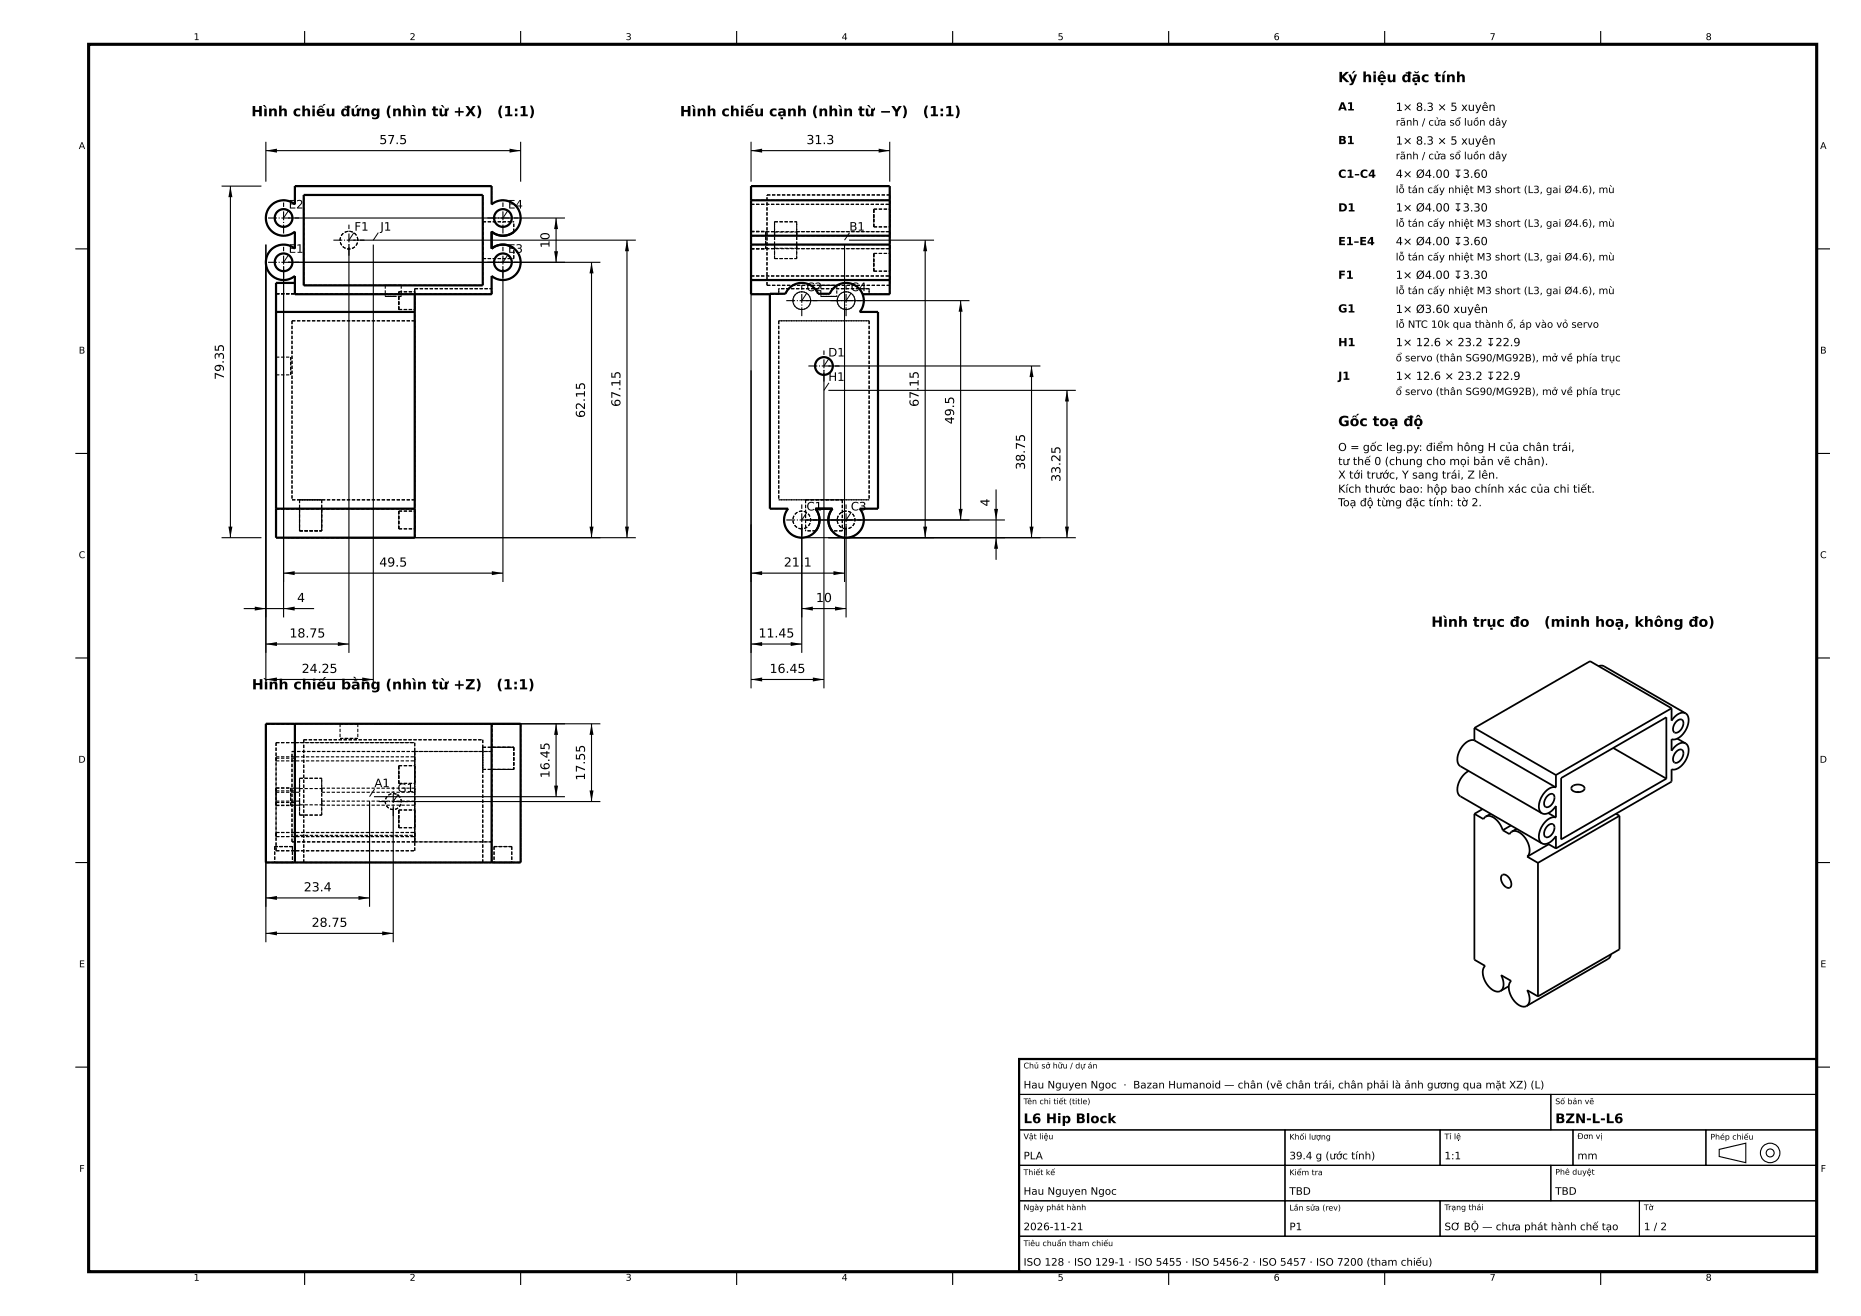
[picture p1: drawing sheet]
<svg xmlns="http://www.w3.org/2000/svg" width="420mm" height="297mm" viewBox="0 0 420 297" stroke-linecap="round" stroke-linejoin="round" font-family="sans-serif">
<g fill="#000">
<path d="M60 34l2.5-.5v1zM115 33.5l2.5 .5-2.5 .5zM169.5 34l2.5-.5v1zM198.3 33.5l2.5 .5-2.5 .5zM52 42l.5 2.5h-1zM125.1 56.7h.8l-.4 2.5zM125.5 49.2l.4 2.5h-.8zM133.5 59.2l.4 2.5h-.9zM141.5 54.2l.5 2.5h-.9zM208.8 54.2l.4 2.5h-.8zM216.8 67.8l.5 2.6h-1zM232.8 82.6l.4 2.5h-.8z"/>
<path d="M240.8 88.1l.5 2.5h-1zM216.3 114.9h1l-.5 2.5zM224.4 114.9h.9l-.5 2.5zM51.5 118.9h1l-.5 2.5zM57.5 136.9l2.5 .5-2.5 .4zM64 129.4l2.5-.5v.9zM64 137.4l2.5-.5v.9zM111 128.9l2.5 .5-2.5 .4zM133 118.9h.9l-.4 2.5zM141.1 118.9h.9l-.5 2.5zM169.5 129.4l2.5-.5v.9zM181 137.4l2.4-.5v.9z"/>
<path d="M188.1 128.9l2.5 .5-2.5 .4zM188.4 136.9l2.5 .5-2.5 .4zM208.4 118.9h.8l-.4 2.5zM224.8 121.4l.5 2.4h-.9zM232.4 118.9h.8l-.4 2.5zM240.3 118.9h1l-.5 2.5zM60 145.3l2.5-.4v.9zM60 153.4l2.5-.5v.9zM76.3 144.9l2.5 .4-2.5 .5zM81.8 152.9l2.4 .5-2.4 .4zM169.5 145.3l2.5-.4v.9zM169.5 153.4l2.5-.5v.9z"/>
<path d="M178.5 144.9l2.5 .4-2.5 .5zM183.4 152.9l2.5 .5-2.5 .4zM125.5 163.3l.4 2.5h-.8zM125.1 177.3h.8l-.4 2.5zM133.5 163.3l.4 2.5h-.9zM133 178.4h.9l-.4 2.5zM60 202.7l2.5-.5v.9zM60 210.7l2.5-.5v.9zM80.9 202.2l2.5 .5-2.5 .4zM86.3 210.2l2.4 .5-2.4 .4z"/>
</g>
<path d="M20 10h390v277h-390z" fill="none" stroke="#000" stroke-width=".7" stroke-linecap="butt"/>
<g fill="none" stroke="#000" stroke-width=".5">
<path d="M68.5 44h40.5v20.4h-40.5zM110.9 52.3a4 4 0 0 0 5.5-.4 4 4 0 0 0 0-5.4 4 4 0 0 0-5.5-.4v-4.1h-44.3v4.1a4 4 0 0 0-5.5 .4 4 4 0 0 0 0 5.4 4 4 0 0 0 5.5 .4v3.8a4 4 0 0 0-5.5 .4 4 4 0 0 0 0 5.4 4 4 0 0 0 5.5 .4v4.1h44.3v-4.1a4 4 0 0 0 5.5-.4 4 4 0 0 0 0-5.4 4 4 0 0 0-5.5-.4M110.9 52.3a4 4 0 0 0 5 .1M110.9 52.3v3.8M115.9 56a4 4 0 0 0-5 .1M169.5 55.2v8M169.5 45.2v8M169.5 45.2v-3.2h31.3v3.2M169.5 53.2v2M169.5 55.2h31.3M169.5 53.2h31.3M169.5 45.2h31.3"/>
<path d="M200.8 55.2v8M200.8 45.2v8M200.8 53.2v2M62.3 70.4v44.4M62.3 70.4h31.3M66.6 63.9h-4.3v6.5M93.6 66.4v4M93.6 70.4v44.4M169.5 63.2v3.2h4.2M169.5 63.2h31.3M200.8 63.2v3.2h-6.1M62.3 114.8v6.6h31.3v-6.6"/>
<path d="M62.3 114.8h31.3M184 114.8a4 4 0 0 1 .1 5M184 114.8a4 4 0 0 1-.3 5.5 4 4 0 0 1-5.5 0 4 4 0 0 1-.3-5.5h-4.2v-48.5h3.6a4 4 0 0 1 3.7-2.4 4 4 0 0 1 3.6 2.4h2.7a4 4 0 0 1 5.7-1.9 4 4 0 0 1 1 6h4.2v44.4h-4.2a4 4 0 0 1-.3 5.5 4 4 0 0 1-5.5 0 4 4 0 0 1-.3-5.5M184 114.8h3.9M187.9 114.8a4 4 0 0 0-.1 5M66.6 163.3h-6.6v31.4h6.6M66.6 163.3v31.4M66.6 163.3h44.3M110.9 163.3h6.6v31.4h-6.6M110.9 163.3v31.4M66.6 194.7h44.3M230 239h180v48h-180z"/>
<circle cx="64" cy="49.2" r="2"/>
<circle cx="64" cy="59.2" r="2"/>
<circle cx="113.5" cy="49.2" r="2"/>
<circle cx="113.5" cy="59.2" r="2"/>
<circle cx="185.9" cy="82.6" r="2"/>
</g>
<g fill="none" stroke="#000" stroke-width=".25">
<path d="M68.8 7v3M117.5 7v3M166.3 7v3M215 7v3M263.8 7v3M312.5 7v3M361.2 7v3M60 32v9M60 34h57.5M117.5 32v9M169.5 34h31.3M169.5 32v9"/>
<path d="M200.8 32v9M17 56.2h3M50 42h9M52 42v79.4M60 55.2v100.2M65 59.2h70.5M65 49.2h62.5M78.8 55.2v92.2M79.7 54.2h63.8M84.2 55.2v100.2M125.5 49.2v10M133.5 59.2v62.2"/>
<path d="M141.5 54.2v67.2M169.5 55.2v100.2M190.6 55.2v76.2M191.6 54.2h19.2M208.8 54.2v67.2M410 56.2h3M64 60.2v79.1M113.5 60.2v71.2M182 67.8h36.8M216.8 67.8v49.6M185.9 83.6v71.8M187 82.6h47.8"/>
<path d="M187 88.1h55.8M232.8 82.6v38.8M240.8 88.1v33.3M17 102.3h3M181 118.4v29M182 117.4h44.8M190.9 118.4v20.9M224.8 110.5v15.9M410 102.3h3M50 121.4h9M55 137.4h15.9M64 129.4h49.5"/>
<path d="M65 121.4h78.5M169.5 129.4h21.1M181 137.4h9.9M182 121.4h60.8M17 148.5h3M60 145.3h18.8M60 153.4h24.2M169.5 145.3h11.5M169.5 153.4h16.4M410 148.5h3M84.4 163.3h51.1M84.4 179.8h43.1"/>
<path d="M125.5 163.3v16.5M133.5 163.3v17.6M17 194.7h3M60 180.8v31.9M83.4 180.8v23.8M88.7 181.9v30.8M89.8 180.9h45.7M410 194.7h3M60 202.7h23.4M60 210.7h28.7M230 239h180v8h-180zM17 240.8h3"/>
<path d="M230 247h120v8h-120zM230 255h60v8h-60zM290 255h35v8h-35zM325 255h30v8h-30zM350 247h60v8h-60zM355 255h30v8h-30zM385 255h25v8h-25zM388 259.4l6-1.4v4.4l-6-1.4zM410 240.8h3M230 263h60v8h-60zM230 271h60v8h-60zM230 279h180v8h-180z"/>
<path d="M290 263h60v8h-60zM290 271h35v8h-35zM325 271h45v8h-45zM350 263h60v8h-60zM370 271h40v8h-40zM68.8 287v3M117.5 287v3M166.3 287v3M215 287v3M263.8 287v3M312.5 287v3M361.2 287v3"/>
<circle cx="399.5" cy="260.2" r="2.2"/>
<circle cx="399.5" cy="260.2" r=".9"/>
</g>
<g fill="none" stroke="#000" stroke-width=".25" stroke-dasharray=".7 .4" stroke-linecap="butt">
<path d="M66 59.2a2 2 0 0 0-2.9-1.8 2 2 0 0 0-.3 3.4 2 2 0 0 0 3.2-1.3v-.3M66 49.2a2 2 0 0 0-2.9-1.8 2 2 0 0 0-.3 3.4 2 2 0 0 0 3.2-1.3v-.3M66.6 56.1a4 4 0 0 0-5.5 .4 4 4 0 0 0 0 5.4 4 4 0 0 0 5.5 .4M66.6 56.1v-3.8M66.6 46.1a4 4 0 0 0-5.5 .4 4 4 0 0 0 0 5.4 4 4 0 0 0 5.5 .4M66.6 46.1v-4.1M66.6 42h44.3M68.5 44h40.5M80.8 54.2a2 2 0 0 0-3-1.8 2 2 0 0 0-.2 3.4 2 2 0 0 0 3.1-1.3l.1-.3M109 58.4h6.9M109 50.1v8.3M109 50.1h6.9"/>
<path d="M110.9 46.1v-4.1M110.9 52.3a4 4 0 0 0 5 .1M110.9 46.1a4 4 0 0 1 5.5 .4 4 4 0 0 1 0 5.4 4 4 0 0 1-5.5 .4M110.9 56.1v-3.8M110.9 56.1a4 4 0 0 1 5.5 .4 4 4 0 0 1 0 5.4 4 4 0 0 1-5.5 .4M110.9 52.3v3.8M115.5 59.2a2 2 0 0 0-2.9-1.8 2 2 0 0 0-.3 3.4 2 2 0 0 0 3.2-1.3v-.3M115.5 49.2a2 2 0 0 0-2.9-1.8 2 2 0 0 0-.3 3.4 2 2 0 0 0 3.2-1.3v-.3M115.9 56a4 4 0 0 0-5 .1M115.9 58.4v-2.4M115.9 52.4v-2.3M169.5 56.1h31.3"/>
<path d="M169.5 56.1v-.9M169.5 52.3h31.3M169.5 53.2v-.9M169.5 46.1h31.3M169.5 46.1v-.9M169.5 42h31.3M169.5 46.1v-4.1M169.5 52.3h5.3M169.5 45.2v8M169.5 56.1v-3.8M169.5 56.1h5.3M169.5 55.2v8"/>
<path d="M169.5 54.2v-2M169.5 52.2v4M169.5 56.2v-2M169.5 53.2h5.3M169.5 45.2h31.3M169.5 55.2h5.3M169.5 56.2h3.3M169.5 52.2h3.3M172.8 54.2v-2M172.8 52.2v4M172.8 56.2v-2M173.1 44h27.7"/>
<path d="M174.8 52.4h5M174.8 52.3v.9M174.8 53.2v-.8M174.8 52.3v3.8M174.8 56v-.8M174.8 55.2v.9M174.8 56h5M174.8 58.4v-2.4M174.8 58.4h5M174.8 50.1v8.3M174.8 50.1h5M174.8 52.4v-2.3"/>
<path d="M179.8 52.3h21M179.8 52.3v.9M179.8 53.2v-.8M179.8 56v-.8M179.8 55.2v.9M179.8 56.1h21M179.8 58.4v-2.4M179.8 50.1v8.3M179.8 52.4v-2.3M179.8 52.3v3.8M179.8 53.2h21M179.8 55.2h21"/>
<path d="M197.2 59.2v-2M197.2 57.2v4M197.2 49.2v-2M197.2 47.2v4M197.2 51.2v-2M197.2 57.2h3.6M197.2 51.2h3.6M197.2 47.2h3.6M200.8 56.1v-.9M200.8 53.2v-.9M200.8 46.1v-.9M200.8 45.2v.9"/>
<path d="M200.8 46.1v-4.1M200.8 52.3v.9M200.8 53.2v-8M200.8 55.2v.9M200.8 44v20.4M200.8 56.1v-3.8M200.8 49.2v-2M200.8 47.2v4M200.8 51.2v-2M200.8 59.2v-2M200.8 57.2v4M62.3 66.3v-2.4"/>
<path d="M62.3 63.9v2.4M62.3 70.4h31.3M62.3 66.3h4.3M62.3 63.9h4.3M65.9 72.4h27.7M65.9 72.4v40.4M66.6 66.3v-2.4M66.6 63.9v2.5M66.6 63.9v2.4M66.6 66.3v.1M66.6 66.4v-4.1M66.6 66.4h44.3"/>
<path d="M66.6 66.4h27M68.5 64.4v-20.4M68.5 64.4h40.5M87 64.4h1.7M87 66.9h1.7M87 64.4v2.5M88.7 64.4h1.8M88.7 66.9h1.8M90 69.8h3.6M90 69.8v-3.9M90 65.9v3.9M90 65.9h3.6"/>
<path d="M90.5 64.4h-3.5M90.5 66.9h-3.5M90.5 64.4v2.5M93.6 65.2v1.2M93.6 65.2h17.3M93.6 66.4v48.4M93.6 72.4v40.4M93.6 69.8v-3.9M93.6 65.9v3.9M109 64.4v-20.4M110.9 66.4v-1.2M110.9 66.4v-4.1"/>
<path d="M110.9 66.4h-17.3M169.5 63.2v-.9M169.5 62.3h31.3M169.5 66.4h6.2M169.5 66.4v-4.1M169.5 63.2h31.3M173.1 64.4h27.7M173.1 64.4v-20.4M173.7 66.3h3.6M173.7 66.3v.1M173.7 66.4v48.4M175.7 66.4v-1.2"/>
<path d="M175.7 65.2v1.2M175.7 66.4h-2M175.7 72.4v40.4M175.7 72.4h20.4M177.3 66.3a4 4 0 0 1 3.7-2.4 4 4 0 0 1 3.6 2.4M181 69.8a2 2 0 0 0 1.7-2.9 2 2 0 0 0-3.4-.2 2 2 0 0 0 1.4 3.1h.3M181 69.8a2 2 0 0 1-1.8-2.9 2 2 0 0 1 3.4-.2 2 2 0 0 1-1.4 3.1h-.2M184.6 66.3h2.7M185.2 64.4h3.6M185.2 64.4v2.5M185.2 66.9h3.6M187.3 66.3a4 4 0 0 1 3.7-2.4 4 4 0 0 1 3.7 2.5"/>
<path d="M188.8 64.4h-3.6M188.8 66.9h-3.6M188.8 64.4v2.5M190.9 69.8a2 2 0 0 0 1.8-2.9 2 2 0 0 0-3.4-.2 2 2 0 0 0 1.4 3.1h.2M190.9 69.8a2 2 0 0 1-1.7-2.9 2 2 0 0 1 3.4-.2 2 2 0 0 1-1.4 3.1h-.3M194 70.4h4.2M194.7 66.4a4 4 0 0 1-.7 4M196.1 66.4h4.7M196.1 66.4v-1.2M196.1 65.2h-20.4M196.1 65.2v1.2M196.1 66.4h-1.4"/>
<path d="M196.1 72.4v40.4M196.1 72.4h-20.4M197.2 61.2v-2M197.2 61.2h3.6M198.2 70.4v44.4M200.8 63.2v-.9M200.8 62.3v.9M200.8 63.2v-8M200.8 66.4v-4.1M200.8 61.2v-2M62.3 84.6v-4M62.3 80.6v4"/>
<path d="M62.3 84.6h3.3M62.3 80.6h3.3M65.6 84.6v-4M65.6 80.6v4M185.9 84.6a2 2 0 0 1-1.7-2.9 2 2 0 0 1 3.4-.3 2 2 0 0 1-1.4 3.2h-.3M62.3 114.8h5.3M62.3 114.8v-48.5M62.3 114.8v6.6M62.3 114.8h31.3M65.9 112.8h27.7M67.6 112.8h5M67.6 112.8v7"/>
<path d="M67.6 119.8h5M67.6 114.8v5M67.6 119.8v-5M72.6 112.8v7M72.6 114.8v5M72.6 119.8v-5M72.6 114.8h21M90 119.4h3.6M90 119.4v-4M90 115.4v4M90 115.4h3.6M93.6 114.8v6.6"/>
<path d="M93.6 119.4v-4M93.6 115.4v4M175.7 112.8h20.4M177.9 114.8h-4.2M181 119.4a2 2 0 0 1-1.8-3 2 2 0 0 1 3.4-.2 2 2 0 0 1-1.4 3.1l-.2 .1M181.8 112.8h8.3M181.8 112.8v7M184 114.8a4 4 0 0 1-.3 5.5 4 4 0 0 1-5.5 0 4 4 0 0 1-.3-5.5M184 114.8a4 4 0 0 1 .1 5M184 114.8h3.9M184.1 119.8h-2.3M187.8 119.8a4 4 0 0 1 .1-5"/>
<path d="M187.9 114.8h-3.9M190.1 112.8v7M190.1 119.8h-2.3M190.9 119.4a2 2 0 0 1-1.7-3 2 2 0 0 1 3.4-.2 2 2 0 0 1-1.4 3.1l-.3 .1M194 114.8a4 4 0 0 1-.3 5.5 4 4 0 0 1-5.5 0 4 4 0 0 1-.3-5.5M196.1 112.8h-20.4M198.2 114.8h-4.2M62.3 121.4v-6.6M62.3 121.4h31.3M93.6 121.4v-6.6M60 163.3h6.6M60 163.3v31.4"/>
<path d="M62.3 177.9h5.3M62.3 167.6v3.5M62.3 171.1v7.4M62.3 171.7v-4.1M62.3 178.5v2.6M62.3 171.7v-.9M62.3 170.8v8M62.3 178.8v-.9M62.3 179.8v-2M62.3 177.8v4M62.3 171.7h31.3M62.3 167.6h31.3"/>
<path d="M62.3 167.6h4.3M62.3 171.1h4.3M62.3 178.5h4.3M62.3 177.8h3.3M62.3 178.8h5.3M62.3 170.8h31.3M65.6 179.8v-2M65.6 177.8v4M65.9 169.6h27.7M66.6 178.5v2.6M66.6 171.1v7.4M66.6 167.6v3.5"/>
<path d="M66.6 163.3v4.3M66.6 163.3v31.4M66.6 163.3h-6.6M66.6 163.3h44.3M66.6 167.6h27M67.6 175.7v8.3M67.6 175.7h5M67.6 178v-2.3M67.6 178h5M67.6 177.9v.9M67.6 178.8v-.8M67.6 177.9v3.8"/>
<path d="M68.5 167v27.7M68.5 167h40.5M72.6 175.7v8.3M72.6 178v-2.3M72.6 177.9v.9M72.6 178.8v-.8M72.6 177.9v3.8M72.6 177.9h21M72.6 178.8h21M76.7 163.3h4.1M76.7 166.7h4.1M76.7 163.3v3.4"/>
<path d="M80.8 163.3h-4.1M80.8 163.3v3.4M80.8 166.7h-4.1M88.7 179.1a1.8 1.8 0 0 1 1.7 2.6 1.8 1.8 0 0 1-3.1 .2 1.8 1.8 0 0 1 1.2-2.8h.2M90 174.8v-2M90 172.8v4M90 176.8v-2M90 176.8h3.6M90 172.8h3.6M93.6 169.6h17.3M93.6 169.6v-2M93.6 177.9v.9"/>
<path d="M93.6 178.8v-8M93.6 170.8v.9M93.6 171.7v-4.1M93.6 169.6v20.4M93.6 174.8v-2M93.6 172.8v4M93.6 176.8v-2M93.6 174.8v2M93.6 176.8v-4M93.6 172.8v2M109 168.6h6.9M109 173.7h6.9"/>
<path d="M109 168.6v5.1M109 167v27.7M110.9 163.3v31.4M110.9 173.7v21M110.9 173.7h5M110.9 168.6h5M110.9 163.3v5.3M110.9 163.3h6.6M110.9 163.3v6.3M110.9 169.6h-17.3M115.9 168.6v5.1M115.9 168.6h-5"/>
<path d="M115.9 173.7h-5M117.5 163.3h-6.6M117.5 163.3v31.4M60 194.7h6.6M62 194.7h4M62 191h4M62 191v3.7M62.3 181.7v-3.8M62.3 181.7h5.3M62.3 181.1v7.7M62.3 188.8v-.9M62.3 192v-4.1"/>
<path d="M62.3 181.7v-.9M62.3 180.8v8M62.3 181.8v-2M62.3 187.9h31.3M62.3 192h31.3M62.3 181.1h4.3M62.3 181.8h3.3M62.3 188.8h31.3M62.3 180.8h5.3M65.6 181.8v-2M65.9 190h27.7M65.9 190v-20.4"/>
<path d="M66 194.7h-4M66 191v3.7M66 191h-4M66.6 188.5v6.2M66.6 181.1v7.4M66.6 194.7h-6.6M66.6 188.5h27M66.6 194.7h44.3M67.6 184h5M67.6 181.6h5M67.6 184v-2.4M67.6 181.6v-.8"/>
<path d="M67.6 180.8v.9M68.5 194.7h40.5M72.6 184v-2.4M72.6 181.6v-.8M72.6 180.8v.9M72.6 181.7h21M72.6 180.8h21M90 184.8v-2M90 182.8v4M90 186.8v-2M90 186.8h3.6M90 182.8h3.6"/>
<path d="M93.6 190v-20.4M93.6 190v-1.5M93.6 188.5v.3M93.6 188.8v-.9M93.6 187.9v4.1M93.6 192v-4.1M93.6 187.9v.9M93.6 188.8v-8M93.6 180.8v.9M93.6 181.7v-3.8M93.6 184.8v-2M93.6 182.8v4"/>
<path d="M93.6 186.8v-2M93.6 184.8v2M93.6 186.8v-4M93.6 182.8v2M93.6 190h17.3M110.9 194.7h6.6M110.9 190v4.7M110.9 190v-20.4M110.9 190h-17.3M111.5 194.7h4M111.5 191h4M111.5 191v3.7"/>
<path d="M115.5 194.7h-4M115.5 191v3.7M115.5 191h-4M117.5 194.7h-6.6"/>
</g>
<g fill="none" stroke="#000" stroke-width=".25" stroke-dasharray="2 .4 .3 .4" stroke-linecap="butt">
<path d="M60.5 59.2h7M60.5 49.2h7M64 52.7v-7M75.2 54.2h7.1M78.8 57.7v-7M110 59.2h7M110 49.2h7M113.5 52.7v-7M64 62.7v-7M113.5 62.7v-7M177.4 67.8h7.1M181 71.3v-6.9"/>
<path d="M187.4 67.8h7M190.9 71.3v-6.9M182.4 82.6h7M185.9 86.1v-7M177.4 117.4h7.1M187.4 117.4h7M181 120.8v-6.9M190.9 120.8v-6.9M85.5 180.9h6.6M88.7 184.2v-6.6"/>
</g>
<g fill="none" stroke="#000" stroke-width=".23">
<path d="M65.1 57.5l-1.1 1.7M65.1 47.5l-1.1 1.7M79.9 52.5l-1.1 1.7M85.4 52.5l-1.2 1.7M114.6 57.5l-1.1 1.7M114.6 47.5l-1.1 1.7M191.7 52.5l-1.1 1.7M182.1 66.2l-1.1 1.6M192.1 66.2l-1.2 1.6M187.1 80.9l-1.2 1.7M187.1 86.4l-1.2 1.7M182.1 115.7l-1.1 1.7"/>
<path d="M192.1 115.7l-1.2 1.7M84.5 178.1l-1.1 1.7M89.9 179.2l-1.2 1.7"/>
</g>
<g fill="none" stroke="#000" stroke-width=".4">
<path d="M360.8 150.3l.6-.1 .6 .2 18.4 10.6M377.3 159.8v2.8a2.77 2.77 0 0 1 3.1-1.6M377.3 159.8l-18.4-10.6-26.2 15.1M377.3 159.8l-26.2 15.1M331.5 174a4.6 4.6 0 0 0-2.3 5.3l.4 .4 18.4 10.6M332.7 167.1a3.5 3.5 0 0 0-3.5 2.7l-.2 .6a2.2 2.2 0 0 0 .6 2.5l18.4 10.6M332.7 167.1l18.4 10.6M332.7 164.3v2.8M332.7 164.3l18.4 10.6M349.2 179.7a.84 .84 0 0 1 .9-.6 .84 .84 0 0 1 .7 .8 1.99 1.99 0 0 1-2 2.2 1.78 1.78 0 0 1 .4-2.4zM351.1 177.7a3.5 3.5 0 0 0-3.5 2.7l-.2 .6a2.2 2.2 0 0 0 .6 2.5M351.1 174.9v2.8"/>
<path d="M352.3 175.6l23.8-13.7v13.8l-23.8 13.7zM354.8 177.5a1.96 1.96 0 0 1 2.8 .3 1.55 1.55 0 0 1-2.3 .8l-.7-.5zM355.8 178.8h.6M364.1 168.8l12 6.9M378.3 162.9a.84 .84 0 0 1 .9-.6 .84 .84 0 0 1 .7 .8 1.99 1.99 0 0 1-2 2.2 1.78 1.78 0 0 1 .4-2.4zM378.3 169.7a.84 .84 0 0 1 .9-.6 .84 .84 0 0 1 .7 .7 1.99 1.99 0 0 1-2 2.3 1.78 1.78 0 0 1 .4-2.4zM378.5 166.7l1.9 1.1M380.4 161a2.85 2.85 0 0 1 .1 3.7 3.2 3.2 0 0 1-3.2 2.1v2.6a2.77 2.77 0 0 1 3.1-1.6M380.4 167.8a2.85 2.85 0 0 1 .1 3.7 3.2 3.2 0 0 1-3.2 2.1v2.8l-26.2 15.1M332.7 183.7l2.1 1.2 .5-.6M332.7 183.7v32.9l2.5 1.4a3.5 3.5 0 0 0 .6 4.4l.4 .4a2.2 2.2 0 0 0 2.4 .8M334.6 182.6l-1.9 1.1"/>
<path d="M335.3 184.3a2.21 2.21 0 0 1 2.7 1l.7 1 .5 1.1M336.4 183.7l-1.1 .6M339 197.5a1.6 1.6 0 0 1 2 1.5 .84 .84 0 0 1 0 1 .84 .84 0 0 1-1 .3 2.16 2.16 0 0 1-1-2.8zM339.2 187.4l1.5 .9 .5-.6M341 186.3l-1.8 1.1M341.2 187.7a2.85 2.85 0 0 1 3.2 1.8 3.2 3.2 0 0 1 .3 3.8M342.3 187l-1.1 .7M344.7 193.3l2.4 1.4M347.1 194.7v30.2M348 190.3a2.77 2.77 0 0 0 3.1-1.6v2.8M348 183.5a2.77 2.77 0 0 0 3.1-1.6v2.6M349.2 186.5a.84 .84 0 0 1 .9-.6 .84 .84 0 0 1 .7 .7 1.99 1.99 0 0 1-2 2.3 1.78 1.78 0 0 1 .4-2.4z"/>
<path d="M349.2 190.4l1.9 1.1M349.4 183.5l1.7 1M349.5 190.5l-4.8 2.8M351.1 184.5a3.5 3.5 0 0 0-3.5 2.7l-.2 .6a2.2 2.2 0 0 0 .6 2.5M364.7 183.7l.8 .4M365.5 184.1v30.2l-18.4 10.6M365.5 184.1l-18.4 10.6M363.6 215.4l-.3 .6-.4 .4-18.4 10.6M338.6 223.6a2.77 2.77 0 0 0 .2-3.5l2.2 1.3a3.5 3.5 0 0 0 .6 4.4l.4 .4a2.2 2.2 0 0 0 2.5 .8M340.5 222.6l-1.9 1M347.1 224.9l-2.4-1.4a2.77 2.77 0 0 1-.2 3.5"/>
</g>
<g font-size="3.2">
<text x="302" y="18.5">Ký hiệu đặc tính</text>
<text x="56.7" y="26.2">Hình chiếu đứng (nhìn từ +X)</text>
<text x="112.2" y="26.2">(1:1)</text>
<text x="153.4" y="26.2">Hình chiếu cạnh (nhìn từ −Y)</text>
<text x="208.3" y="26.2">(1:1)</text>
<text x="302" y="96.2">Gốc toạ độ</text>
<text x="323" y="141.5">Hình trục đo</text>
<text x="348.5" y="141.5">(minh hoạ, không đo)</text>
<text x="56.8" y="155.6">Hình chiếu bằng (nhìn từ +Z)</text>
<text x="112.1" y="155.6">(1:1)</text>
</g>
<g font-size="3">
<text x="231" y="253.5">L6 Hip Block</text>
<text x="351" y="253.5">BZN-L-L6</text>
</g>
<g font-size="2.8">
<text x="85.6" y="32.5">57.5</text>
<text x="182" y="32.5">31.3</text>
<text x="124" y="56" transform="rotate(-90 124 56)">10</text>
<text x="50.5" y="85.7" transform="rotate(-90 50.5 85.7)">79.35</text>
<text x="132" y="94.3" transform="rotate(-90 132 94.3)">62.15</text>
<text x="140" y="91.8" transform="rotate(-90 140 91.8)">67.15</text>
<text x="207.3" y="91.8" transform="rotate(-90 207.3 91.8)">67.15</text>
<text x="215.3" y="95.7" transform="rotate(-90 215.3 95.7)">49.5</text>
<text x="231.3" y="106" transform="rotate(-90 231.3 106)">38.75</text>
<text x="239.3" y="108.8" transform="rotate(-90 239.3 108.8)">33.25</text>
<text x="223.3" y="114.3" transform="rotate(-90 223.3 114.3)">4</text>
<text x="85.6" y="127.9">49.5</text>
<text x="176.9" y="127.9">21.1</text>
<text x="67" y="135.9">4</text>
<text x="184.2" y="135.9">10</text>
<text x="65.3" y="143.9">18.75</text>
<text x="171.2" y="143.9">11.45</text>
<text x="68.1" y="151.9">24.25</text>
<text x="173.7" y="151.9">16.45</text>
<text x="124" y="175.6" transform="rotate(-90 124 175.6)">16.45</text>
<text x="132" y="176.2" transform="rotate(-90 132 176.2)">17.55</text>
<text x="68.6" y="201.2">23.4</text>
<text x="70.3" y="209.2">28.75</text>
</g>
<g font-size="2.6">
<text x="65.2" y="47.1">E2</text>
<text x="114.7" y="47.1">E4</text>
<text x="80" y="52.1">F1</text>
<text x="85.8" y="52.1">J1</text>
<text x="191.7" y="52.1">B1</text>
<text x="65.2" y="57.1">E1</text>
<text x="114.7" y="57.1">E3</text>
<text x="182" y="65.7">C2</text>
<text x="192" y="65.7">C4</text>
<text x="186.9" y="80.5">D1</text>
<text x="186.9" y="86">H1</text>
<text x="182" y="115.2">C1</text>
<text x="192" y="115.2">C3</text>
<text x="84.5" y="177.7">A1</text>
<text x="89.7" y="178.8">G1</text>
</g>
<g font-size="2.5">
<text x="302" y="24.9">A1</text>
<text x="315" y="25">1× 8.3 × 5 xuyên</text>
<text x="302" y="32.5">B1</text>
<text x="315" y="32.6">1× 8.3 × 5 xuyên</text>
<text x="302" y="40.1">C1–C4</text>
<text x="315" y="40.1">4× Ø4.00 ↧3.60</text>
<text x="302" y="47.7">D1</text>
<text x="315" y="47.7">1× Ø4.00 ↧3.30</text>
<text x="302" y="55.3">E1–E4</text>
<text x="315" y="55.3">4× Ø4.00 ↧3.60</text>
<text x="302" y="62.9">F1</text>
<text x="315" y="62.9">1× Ø4.00 ↧3.30</text>
<text x="302" y="70.5">G1</text>
<text x="315" y="70.6">1× Ø3.60 xuyên</text>
<text x="302" y="78.1">H1</text>
<text x="315" y="78.1">1× 12.6 × 23.2 ↧22.9</text>
<text x="302" y="85.7">J1</text>
<text x="315" y="85.7">1× 12.6 × 23.2 ↧22.9</text>
<text x="302" y="101.8">O = gốc leg.py: điểm hông H của chân trái,</text>
<text x="302" y="105">tư thế 0 (chung cho mọi bản vẽ chân).</text>
<text x="302" y="108">X tới trước, Y sang trái, Z lên.</text>
<text x="302" y="111.2">Kích thước bao: hộp bao chính xác của chi tiết.</text>
<text x="302" y="114.3">Toạ độ từng đặc tính: tờ 2.</text>
</g>
<g font-size="2.3">
<text x="315" y="28.3">rãnh / cửa sổ luồn dây</text>
<text x="315" y="35.9">rãnh / cửa sổ luồn dây</text>
<text x="315" y="43.6">lỗ tán cấy nhiệt M3 short (L3, gai Ø4.6), mù</text>
<text x="315" y="51.2">lỗ tán cấy nhiệt M3 short (L3, gai Ø4.6), mù</text>
<text x="315" y="58.8">lỗ tán cấy nhiệt M3 short (L3, gai Ø4.6), mù</text>
<text x="315" y="66.4">lỗ tán cấy nhiệt M3 short (L3, gai Ø4.6), mù</text>
<text x="315" y="74">lỗ NTC 10k qua thành ổ, áp vào vỏ servo</text>
<text x="315" y="81.5">ổ servo (thân SG90/MG92B), mở về phía trục</text>
<text x="315" y="89.1">ổ servo (thân SG90/MG92B), mở về phía trục</text>
<text x="231" y="245.6">Hau Nguyen Ngoc · Bazan Humanoid — chân (vẽ chân trái, chân phải là ảnh gương qua mặt XZ) (L)</text>
<text x="231" y="261.6">PLA</text>
<text x="291" y="261.6">39.4 g (ước tính)</text>
<text x="326" y="261.6">1:1</text>
<text x="356" y="261.6">mm</text>
<text x="231" y="269.6">Hau Nguyen Ngoc</text>
<text x="291" y="269.6">TBD</text>
<text x="351" y="269.6">TBD</text>
<text x="231" y="277.6">2026-11-21</text>
<text x="291" y="277.6">P1</text>
<text x="326" y="277.6">SƠ BỘ — chưa phát hành chế tạo</text>
<text x="371" y="277.6">1 / 2</text>
<text x="231" y="285.6">ISO 128 · ISO 129-1 · ISO 5455 · ISO 5456-2 · ISO 5457 · ISO 7200 (tham chiếu)</text>
</g>
<g font-size="2.1">
<text x="43.7" y="9">1</text>
<text x="92.5" y="9">2</text>
<text x="141.2" y="9">3</text>
<text x="190" y="9">4</text>
<text x="238.7" y="9">5</text>
<text x="287.5" y="9">6</text>
<text x="336.2" y="9">7</text>
<text x="385" y="9">8</text>
<text x="17.8" y="33.6">A</text>
<text x="410.8" y="33.6">A</text>
<text x="17.8" y="79.8">B</text>
<text x="410.8" y="79.8">B</text>
<text x="17.8" y="126">C</text>
<text x="410.8" y="126">C</text>
<text x="17.7" y="172.1">D</text>
<text x="410.7" y="172.1">D</text>
<text x="17.8" y="218.3">E</text>
<text x="410.8" y="218.3">E</text>
<text x="17.9" y="264.5">F</text>
<text x="410.9" y="264.5">F</text>
<text x="43.7" y="289">1</text>
<text x="92.5" y="289">2</text>
<text x="141.2" y="289">3</text>
<text x="190" y="289">4</text>
<text x="238.7" y="289">5</text>
<text x="287.5" y="289">6</text>
<text x="336.2" y="289">7</text>
<text x="385" y="289">8</text>
</g>
<g font-size="1.8">
<text x="231" y="241.1">Chủ sở hữu / dự án</text>
<text x="231" y="249.2">Tên chi tiết (title)</text>
<text x="351" y="249.2">Số bản vẽ</text>
<text x="231" y="257.1">Vật liệu</text>
<text x="291" y="257.2">Khối lượng</text>
<text x="326" y="257.1">Tỉ lệ</text>
<text x="356" y="257">Đơn vị</text>
<text x="386" y="257.2">Phép chiếu</text>
<text x="231" y="265.2">Thiết kế</text>
<text x="291" y="265.2">Kiểm tra</text>
<text x="351" y="265.1">Phê duyệt</text>
<text x="231" y="273.1">Ngày phát hành</text>
<text x="291" y="273.2">Lần sửa (rev)</text>
<text x="326" y="273.1">Trạng thái</text>
<text x="371" y="273.1">Tờ</text>
<text x="231" y="281.2">Tiêu chuẩn tham chiếu</text>
</g>
</svg>
